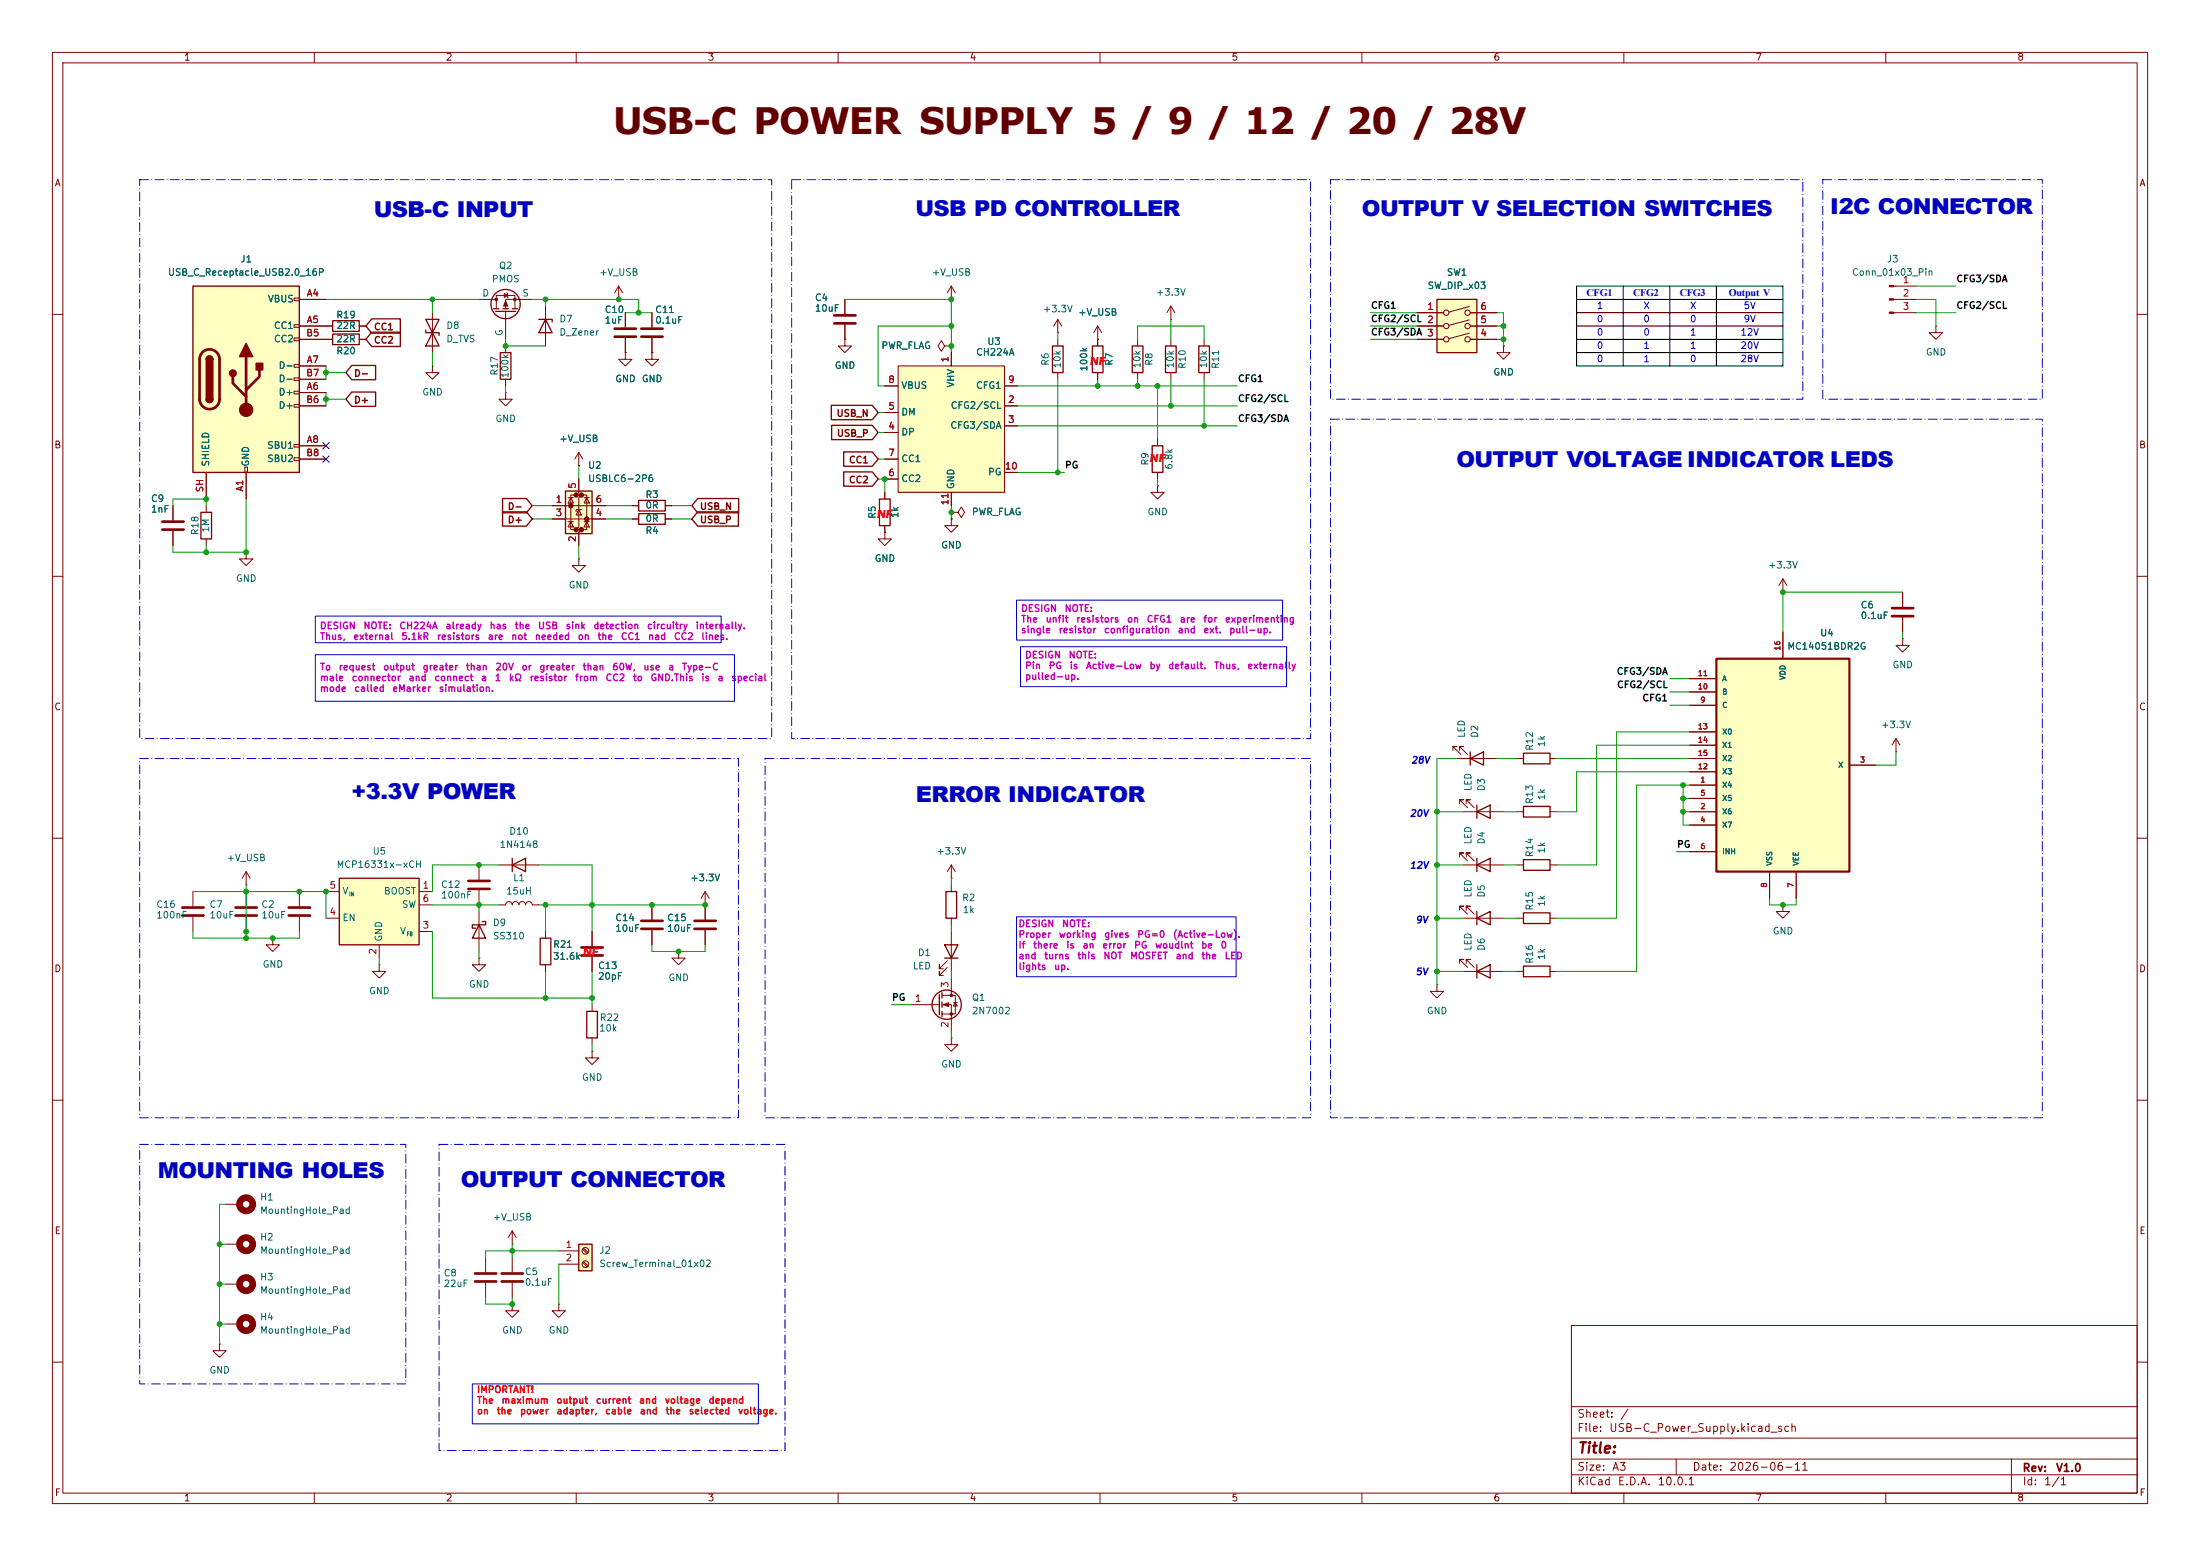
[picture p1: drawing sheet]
<svg xmlns="http://www.w3.org/2000/svg" width="420mm" height="297mm" viewBox="0 0 420 297" stroke-linecap="round" stroke-linejoin="round" font-family="sans-serif">
<g fill="none" stroke="#840000" stroke-width=".19">
<path d="M10 10h400v277h-400zM12 12h396v273h-396zM60 10v2M110 10v2M160 10v2M210 10v2M260 10v2M310 10v2M360 10v2M10 60h2M62.2 62.2h1.3M68.6 62.2h1.2"/>
<path d="M408 60h2M33 96.5v2.8M39.4 96.5v1.3M10 110h2M33 101.3v2.8M39.4 102.9v1.2M408 110h2M10 160h2M289.6 144.8h1.2M289.6 154.9h1.2M295.9 144.8h1.3M295.9 154.9h1.3"/>
<path d="M408 160h2M91.4 174v7.6M91.4 182.9v1.3h1.3l-1.3 1.2-1.2-1.2h1.2M91.4 182.9h.1M10 210h2M408 210h2M97.8 237.5h.1M97.8 234.9l-.8 1.3M97.8 234.9l.8 1.3M97.8 234.9v2.6M300 253h108v32h-108zM10 260h2"/>
<path d="M300 278.5h108M300 274.5h108M300 268.5h108M320 278.5v3M384 278.5v6.5M408 260h2M60 285v2M110 285v2M160 285v2M210 285v2M260 285v2M300 281.5h108"/>
<path d="M310 285v2M360 285v2"/>
</g>
<path d="M63.5 61.2h5.1v2h-5.1zM38.4 97.8h2v5.1h-2zM290.8 143.8h5.1v2h-5.1zM290.8 153.9h5.1v2.1h-5.1zM91.4 176.5l1.3 2.6h-2.5zM92.1 175.9h.6v.6h-2.5v.7h.6" fill="none" stroke="#840000" stroke-width=".25"/>
<path d="M31 99.6h4.1M31 101.1h4.1" fill="none" stroke="#840000" stroke-width=".51"/>
<path d="M36.8 54.6h20.3v35.6h-20.3z" fill="#ffffc2"/>
<g fill="none" stroke="#840000" stroke-width=".19">
<path d="M56.1 56.9h1v.5h-1zM57.1 57.2h5.1M124.5 59.7v2.8M56.1 62h1v.5h-1zM56.1 64.5h1v.5h-1zM56.1 69.6h1v.5h-1zM56.1 72.1h1v.5h-1zM56.1 74.7h1v.5h-1zM56.1 77.2h1v.5h-1zM57.1 62.2h5.1M57.1 74.9h5.1M57.1 69.9h5.1"/>
<path d="M57.1 64.8h6.4M57.1 77.5h5.1M57.1 72.4h5.1M68.6 64.8h1.2M82.5 69.9v1.2h1.3l-1.3 1.3-1.2-1.3h1.2M82.5 69.9h.1M124.5 64.5v2.8M180.3 66l-.6-1-.6 1 .6 1.1 .6-1.1h1.3M181.6 66h.1M39.4 90.2v5.1M46.7 89.2h.5v1h-.5zM47 90.2v5.1"/>
<path d="M56.1 84.8h1v.5h-1zM56.1 87.4h1v.5h-1zM57.1 85.1h5.1M57.1 87.6h5.1M91.4 165.1v2.8M91.4 169.9v2.8M95.2 172.7h1.3a.64 .64 0 0 1 .7-.6 .64 .64 0 0 1 .6 .6 .64 .64 0 0 1 .6-.6 .64 .64 0 0 1 .7 .6 .64 .64 0 0 1 .6-.6 .64 .64 0 0 1 .6 .6 .64 .64 0 0 1 .7-.6 .64 .64 0 0 1 .6 .6h1.3"/>
</g>
<path d="M36.8 54.6h20.3v35.6h-20.3zM39.4 68.6a.64 .64 0 0 1 .6-.7 .64 .64 0 0 1 .6 .7M39.4 76.2a.64 .64 0 0 0 .6 .6 .64 .64 0 0 0 .6-.6M63.5 63.8h5.1v2h-5.1z" fill="none" stroke="#840000" stroke-width=".25"/>
<path d="M38.7 67.2a1.9 1.9 0 0 1 2-.4 1.9 1.9 0 0 1 1.2 1.8v7.6a1.91 1.91 0 0 1-1.9 1.9 1.91 1.91 0 0 1-1.9-1.9v-7.8l.2-.6zM44.4 71.9v1.3l2.6 2.5M47 68.1v10.1M49.5 70.6v1.3l-2.5 2.5M122.4 62.7h4.1M122.4 64.3h4.1M89.4 168.1h4.1M89.4 169.7h4.1" fill="none" stroke="#840000" stroke-width=".51"/>
<g fill="#840000" stroke="#840000" stroke-width=".25">
<path d="M39.4 68.6h1.2v7.6h-1.2z"/>
<path d="M39.6 68.1a.64 .64 0 0 1 .6-.1 .64 .64 0 0 1 .4 .6h-1.2z"/>
<path d="M39.4 76.2h1.2a.64 .64 0 0 1-.6 .6 .64 .64 0 0 1-.6-.6z"/>
<path d="M47 65.5l1.3 2.6h-2.6z"/>
<path d="M48.9 69.3h1.3v1.3h-1.3z"/>
<circle cx="44.4" cy="71.2" r=".63"/>
</g>
<circle cx="47" cy="78.2" r="1.27" fill="#840000" stroke="#840000" stroke-width=".19"/>
<path d="M171.4 69.9h20.4v24.1h-20.4z" fill="#ffffc2"/>
<g fill="none" stroke="#840000" stroke-width=".19">
<path d="M223.5 58.4l-.7 1.3M223.5 58.4l.8 1.3M223.5 58.4v2.6M168.9 78.7h2.5M168.9 73.7h2.5M171.4 69.9h20.4v24.1h-20.4zM181.6 67.3v2.6M191.8 77.5h2.5M191.8 73.7h2.5M209.5 64.8h.1M209.5 62.2l-.7 1.3M209.5 62.2l.8 1.3"/>
<path d="M209.5 62.2v2.6M223.5 61h.1M168.9 82.6h2.5M168.9 91.4h2.5M168.9 87.6h2.5M181.6 94v2.5M191.8 81.3h2.5M191.8 90.2h2.5M104.1 177.8v1.3M113 177.8v2.8M124.5 172.7v2.8M124.5 177.5v2.8"/>
<path d="M134.6 172.7h.1M134.6 170.2l-.7 1.3M134.6 170.2l.8 1.3M134.6 170.2v5.3M134.6 177.5v2.8M289.6 175.3h1.2M295.9 175.3h1.3M104.1 184.2v1.2M113 182.6v2.8"/>
</g>
<path d="M103.1 179.1h2.1v5.1h-2.1zM290.8 174.2h5.1v2.1h-5.1z" fill="none" stroke="#840000" stroke-width=".25"/>
<path d="M122.4 175.8h4.1M122.4 177.3h4.1M132.6 175.8h4.1M132.6 177.3h4.1M111 180.8h4.1M111 182.4h4.1" fill="none" stroke="#840000" stroke-width=".51"/>
<path d="M107.9 93.7h5.1v8.2h-5.1z" fill="#ffffc2"/>
<g fill="#840000" stroke="#840000" stroke-width=".51">
<circle cx="109" cy="96.5" r=".25"/>
<circle cx="110" cy="94.5" r=".25"/>
<circle cx="110" cy="101.1" r=".25"/>
<circle cx="111" cy="94.5" r=".25"/>
<circle cx="111" cy="101.1" r=".25"/>
<circle cx="112" cy="99.1" r=".25"/>
</g>
<g fill="none" stroke="#840000" stroke-width=".19">
<path d="M82.5 59.7v7.6M118.1 57.2h.1M118.1 54.6l-.8 1.3M118.1 54.6l.8 1.3M118.1 54.6v2.6M119.4 59.7v2.8M161.3 57.2v2.7M96.5 74.9v1.3h1.3l-1.3 1.3-1.3-1.3h1.3M96.5 74.9h.1M119.4 67.3v1.3h1.2l-1.2 1.3-1.3-1.3h1.3M119.4 67.3h.1M119.4 64.5v2.8"/>
<path d="M124.5 67.3v1.3h1.2l-1.2 1.3-1.3-1.3h1.3M124.5 67.3h.1M161.3 62v2.8M217.2 64.8v1.2M217.2 71.1v1.3M229.9 64.8v1.2M229.9 71.1v1.3M105.4 96.5h10.2M105.4 99.1h10.2M108.5 99.6h1M108.5 95h1M109 95l.5 1h-1z"/>
<path d="M109 99.6l.5 1h-1zM110 94.5h-1v6.6h1M110.5 91.4v2.6l-.5 .5h1l-.5 .5v5.6l-.5 .5h1l-.5 .5v2.5M110.5 97.3l.5 1h-1zM110.5 88.9h.1M110.5 86.4v2.5M110.5 86.4l-.8 1.2M110.5 86.4l.8 1.2M111 97.3h-1v.4M111 94.5h1v6.6h-1M111.5 99.6h1M111.5 95h1"/>
<path d="M112 95l.5 1h-1zM112 99.6l.5 1h-1zM47 105.4v1.3h1.3l-1.3 1.3-1.3-1.3h1.3M47 105.4h.1M110.5 106.7v1.3h1.3l-1.3 1.2-1.3-1.2h1.3M110.5 106.7h.1M47 168.9h.1M47 166.4l-.8 1.2M47 166.4l.8 1.2M47 166.4v2.5M278.6 173.7v-.7h.8h-.8l1.6 1.5M278.6 163.6v-.8h.8h-.8l1.6 1.5"/>
<path d="M279.4 165.1h7.6M279.4 175.3h7.6M279.9 173.7v-.7h.8h-.8l1.5 1.5M279.9 163.6v-.8h.8h-.8l1.5 1.5M289.6 165.1h1.2M295.9 165.1h1.3M72.4 184.2v1.2h1.3l-1.3 1.3-1.3-1.3h1.3M72.4 184.2h.1M113 191.8v1.2M113 198.1v1.3M129.5 181.6v1.3h1.3l-1.3 1.3-1.2-1.3h1.2M129.5 181.6h.1"/>
<path d="M43.2 229.9h2.5M43.2 237.5h2.5M41.9 256.5v1.3h1.3l-1.3 1.3-1.3-1.3h1.3M41.9 256.5h.1M43.2 245.1h2.5M43.2 252.7h2.5M92.7 240v2.8M92.7 244.9v2.7M97.8 248.9v1.3h1.3l-1.3 1.3-1.3-1.3h1.3M97.8 248.9h.1M97.8 240v2.8M97.8 244.9v2.7"/>
</g>
<path d="M81.3 61h2.5l-2.5 5h2.5zM81.3 63v.5h2.5v.5M216.2 66h2v5.1h-2zM228.9 66h2v5.1h-2zM107.9 93.7h5.1v8.2h-5.1zM281.9 175.3l2.6-1.3v2.5zM281.9 165.1l2.6-1.3v2.6zM281.9 163.8v2.6M281.9 174v2.5M290.8 164.1h5.1v2h-5.1zM112 193h2v5.1h-2z" fill="none" stroke="#840000" stroke-width=".25"/>
<path d="M117.3 62.7h4.1M117.3 64.3h4.1M159.3 60.2h4M159.3 61.7h4M90.7 243.1h4M90.7 244.6h4M95.8 243.1h4M95.8 244.6h4" fill="none" stroke="#840000" stroke-width=".51"/>
<g fill="none" stroke="#840000" stroke-width="1.3">
<circle cx="47" cy="229.9" r="1.27"/>
<circle cx="47" cy="237.5" r="1.27"/>
<circle cx="47" cy="252.7" r="1.27"/>
<circle cx="47" cy="245.1" r="1.27"/>
</g>
<path d="M64.8 167.6h15.2v12.7h-15.2z" fill="#ffffc2"/>
<path d="M95.5 67.3h2v5.1h-2zM102.9 61h2.5v.5M104.1 61l1.3 2.5h-2.5zM222.5 66h2v5.1h-2zM121.9 95.5h5.1v2h-5.1zM281.9 154.9l2.6-1.2v2.5zM281.9 153.7v2.5M64.8 167.6h15.2v12.7h-15.2zM97.8 165.1l2.5-1.3v2.6zM97.8 163.8v2.6" fill="none" stroke="#840000" stroke-width=".25"/>
<g fill="none" stroke="#840000" stroke-width=".19">
<path d="M104.1 58.4v7.6M181.6 57.2h.1M181.6 54.6l-.8 1.3M181.6 54.6l.8 1.3M181.6 54.6v2.6M96.5 66v1.3M96.5 72.4v1.3M161.3 64.8v1.2h1.3l-1.3 1.3-1.3-1.3h1.3M161.3 64.8h.1M223.5 64.8v1.2M223.5 71.1v1.3M120.6 96.5h1.3"/>
<path d="M127 96.5h1.3M168.9 101.6v1.3h1.3l-1.3 1.2-1.3-1.2h1.3M168.9 101.6h.1M278.6 153.4v-.7h.8h-.8l1.6 1.5M279.4 154.9h7.6M279.9 153.4v-.7h.8h-.8l1.5 1.5M36.8 170.2v2.8M36.8 175v2.8M47 170.2v2.8M47 175v2.8M52.1 179.1v1.2h1.2l-1.2 1.3-1.3-1.3h1.3M52.1 179.1h.1"/>
<path d="M57.1 170.2v2.8M57.1 175v2.8M62.2 170.2h2.6M62.2 175.3h2.6M80 170.2h2.5M80 177.8h2.5M80 172.7h2.5M95.2 165.1h7.7M72.4 180.3v2.6M113 200.7v1.2h1.3l-1.3 1.3-1.2-1.3h1.2M113 200.7h.1M106.7 248.9v1.3h1.2l-1.2 1.3-1.3-1.3h1.3"/>
<path d="M106.7 248.9h.1"/>
</g>
<path d="M34.8 173.2h4.1M34.8 174.8h4.1M45 173.2h4M45 174.8h4M55.1 173.2h4.1M55.1 174.8h4.1" fill="none" stroke="#840000" stroke-width=".51"/>
<path d="M110.5 237.5h2.5v5.1h-2.5z" fill="#ffffc2"/>
<g fill="none" stroke="#840000" stroke-width=".25">
<path d="M94.2 58.9h1M94.6 59.4h3.8M96 58.9h1M97.8 58.9h1M200.9 66h2v5.1h-2zM208.5 66h2.1v5.1h-2.1zM121.9 98h5.1v2.1h-5.1zM167.9 95.3h2v5h-2zM220 85.1h2v5.1h-2zM280.7 144.8l2.5-1.3v2.6zM280.7 143.5v2.6M180.6 170.2h2v5.1h-2z"/>
<path d="M179.3 189.9v3.8M179.8 189.5v1M179.8 191.3v1M179.8 193v1.1M180.3 180.3h2.6l-1.3 2.6zM180.3 182.9h2.6M110.5 237.5h2.5v5.1h-2.5z"/>
<circle cx="96.5" cy="58" r="2.79"/>
<circle cx="180.7" cy="191.8" r="2.79"/>
</g>
<g fill="none" stroke="#840000" stroke-width=".19">
<path d="M91.4 57.2h3.3M94.7 58.9v-2.5h3.6v2.5M96.3 56l.6 .4-.6 .4zM96.5 59.4v5.4M96.8 55.9l.2 1M101.6 57.2h-5.1v1.7M361.5 57.2h4.3M361.5 54.6h4.3M361.5 59.7h4.3M201.9 63.5h.1M201.9 61l-.7 1.2M201.9 61l.8 1.2"/>
<path d="M201.9 61v2.5M201.9 64.8v1.2M201.9 71.1v1.3M209.5 64.8v1.2M209.5 71.1v1.3M287 66v1.3h1.3l-1.3 1.3-1.3-1.3h1.3M287 66h.1M369.6 62.2v1.3h1.2l-1.2 1.3-1.3-1.3h1.3M369.6 62.2h.1M120.6 99.1h1.3M127 99.1h1.3M168.9 94v1.3"/>
<path d="M181.6 99.1v1.2h1.3l-1.3 1.3-1.3-1.3h1.3M181.6 99.1h.1M181.6 97.8h1.3l.6-1 .6 1-.6 1-.6-1M181.6 97.8h.1M221 92.7v1.3h1.2l-1.2 1.3-1.3-1.3h1.3M221 92.7h.1M221 83.8v1.3M221 90.2v1.2M168.9 100.3v1.3M277.4 143.3v-.8h.7h-.7l1.5 1.5M278.1 144.8h7.6M278.6 143.3v-.8h.8h-.8l1.6 1.5"/>
<path d="M181.6 167.6h.1M181.6 165.1v2.5M181.6 168.9v1.3M181.6 175.3v1.2M181.6 177.8v7.6M181.6 165.1l-.8 1.3M181.6 165.1l.8 1.3M174 191.8h5.3M179.8 190h2.6v3.5h-2.6M179.8 191.8h1.8v5.1M180.8 184.7l-1.5 1.5v-.8v.8h.8M180.8 183.4l-1.5 1.5v-.7v.7h.8"/>
<path d="M181.6 198.1v1.3h1.3l-1.3 1.3-1.3-1.3h1.3M181.6 198.1h.1M181.6 186.7v3.3M182 191.4h.8M182.4 191.4l.4 .6h-.8zM106.7 238.8h3.8M111.2 238.4l.9 .9M111.4 238.3l.9 .8M106.7 241.3h3.8M111.2 241l.9 .8M111.4 240.8l.9 .8"/>
<circle cx="111.8" cy="238.8" r=".63"/>
<circle cx="111.8" cy="241.3" r=".63"/>
</g>
<g fill="#840000" stroke="#840000" stroke-width=".19">
<path d="M96.5 57.4l.4 1h-.8z"/>
<path d="M180.1 191.8l1-.4v.8z"/>
<path d="M360.7 54.5h.8v.2h-.8z"/>
<path d="M360.7 57h.8v.3h-.8z"/>
<path d="M360.7 59.6h.8v.2h-.8z"/>
<circle cx="94.7" cy="57.1" r=".25"/>
<circle cx="98.3" cy="57.1" r=".25"/>
<circle cx="181.6" cy="190" r=".25"/>
<circle cx="181.6" cy="193.5" r=".25"/>
</g>
<path d="M274.3 57.2h7.6v10.1h-7.6z" fill="#ffffc2"/>
<g fill="none" stroke="#840000" stroke-width=".19">
<path d="M270.5 59.7h5.1M280.5 58.5l-3.9 1.1M280.7 59.7h5M270.5 62.2h5.1M270.5 64.8h5.1M280.5 61.1l-3.9 1M280.5 63.6l-3.9 1M280.7 62.2h5M280.7 64.8h5M340.4 113h.1M340.4 110.5l-.8 1.3M340.4 110.5l.7 1.3"/>
<path d="M340.4 110.5v2.5M363.2 113v2.8M363.2 117.9v2.8"/>
<circle cx="276.1" cy="59.7" r=".51"/>
<circle cx="280.2" cy="59.7" r=".51"/>
<circle cx="276.1" cy="64.8" r=".51"/>
<circle cx="276.1" cy="62.2" r=".51"/>
<circle cx="280.2" cy="64.8" r=".51"/>
<circle cx="280.2" cy="62.2" r=".51"/>
</g>
<path d="M274.3 57.2h7.6v10.1h-7.6z" fill="none" stroke="#840000" stroke-width=".25"/>
<path d="M361.2 116.1h4.1M361.2 117.6h4.1" fill="none" stroke="#840000" stroke-width=".51"/>
<path d="M327.7 125.7h25.4v40.7h-25.4z" fill="#ffffc2"/>
<path d="M327.7 125.7h25.4v40.7h-25.4z" fill="none" stroke="#840000" stroke-width=".41"/>
<g fill="none" stroke="#840000" stroke-width=".19">
<path d="M57.1 57.2h5.1M119.4 59.7v2.8M124.5 59.7v2.8M161.3 57.2v2.7M270.5 59.7h5.1M280.7 59.7h5M57.1 62.2h6.4M57.1 74.9h5.1M57.1 69.9h5.1M57.1 64.8h6.4M57.1 77.5h5.1M57.1 72.4h5.1"/>
<path d="M68.6 62.2h1.2M68.6 64.8h1.2M119.4 67.3h.1M119.4 64.5v2.8M124.5 67.3h.1M124.5 64.5v2.8M161.3 64.8h.1M161.3 62v2.8M168.9 78.7h2.5M168.9 73.7h2.5M181.6 66h.1M181.6 67.3v2.6"/>
<path d="M191.8 77.5h2.5M191.8 73.7h2.5M209.5 64.8h.1M209.5 64.8v1.2M209.5 71.1v1.3M270.5 62.2h5.1M270.5 64.8h5.1M280.7 62.2h5M280.7 64.8h5M287 66h.1M33 96.5v2.8M39.4 90.2v5.1"/>
<path d="M47 90.2v5.1M57.1 85.1h5.1M57.1 87.6h5.1M105.4 96.5h2.5M105.4 99.1h2.5M110.5 88.9h.1M110.5 91.4v2.6M113 96.5h2.6M113 99.1h2.6M120.6 96.5h1.3M120.6 99.1h1.3M127 96.5h1.3"/>
<path d="M127 99.1h1.3M168.9 87.6h2.5M168.9 94v1.3M168.9 82.6h2.5M168.9 91.4h2.5M181.6 99.1h.1M181.6 97.8h.1M181.6 94v2.5M191.8 81.3h2.5M191.8 90.2h2.5M33 101.3v2.8M110.5 101.6v2.5"/>
<path d="M168.9 101.6h.1M168.9 100.3v1.3M363.2 113v2.8M363.2 117.9v2.8M322.6 134.6h5.1M322.6 132.1h5.1M322.6 129.5h5.1M322.6 139.7h5.1M340.4 120.7v5M363.2 121.9v1.3h1.3l-1.3 1.3-1.3-1.3h1.3M363.2 121.9h.1M322.6 149.9h5.1"/>
<path d="M322.6 154.9h5.1M322.6 157.5h5.1M322.6 152.4h5.1M322.6 147.3h5.1M322.6 142.2h5.1M322.6 144.8h5.1M353.1 146.1h5M361.9 143.5h.1M361.9 141l-.7 1.2M361.9 141l.8 1.2M361.9 141v2.5M104.1 177.8v1.3"/>
<path d="M113 177.8v2.8M124.5 172.7v2.8M124.5 177.5v2.8M134.6 172.7h.1M134.6 172.7v2.8M134.6 177.5v2.8M322.6 162.6h5.1M337.8 166.4v5.1M340.4 172.7v1.3h1.2l-1.2 1.3-1.3-1.3h1.3M340.4 172.7h.1M342.9 166.4v5.1M104.1 184.2v1.2"/>
<path d="M113 182.6v2.8M274.3 188v1.2h1.3l-1.3 1.3-1.3-1.3h1.3M274.3 188h.1M278.6 183.9v-.8h.8h-.8l1.6 1.6M279.4 185.4h7.6M279.9 183.9v-.8h.8h-.8l1.5 1.6M289.6 185.4h1.2M295.9 185.4h1.3"/>
</g>
<g fill="none" stroke="#840000" stroke-width=".25">
<path d="M67.2 74.8h4.5v2.8h-4.5l-1.2-1.4zM67.2 69.8h4.5v2.7h-4.5l-1.2-1.4zM71 60.9h5.4v2.7h-5.4l-1.2-1.4zM71 63.4h5.4v2.7h-5.4l-1.2-1.3zM158.7 77.4h7.8l1.1 1.3-1.1 1.4h-7.8zM95.9 95.2h4.6l1.1 1.3-1.1 1.4h-4.6zM95.9 97.7h4.6l1.1 1.4-1.1 1.3h-4.6zM133.2 97.7h7.8v2.7h-7.8l-1.1-1.3zM133.2 95.2h7.8v2.7h-7.8l-1.1-1.4zM158.8 81.2h7.7l1.1 1.4-1.1 1.3h-7.7zM161.1 86.3h5.4l1.1 1.3-1.1 1.4h-5.4zM161.1 90.1h5.4l1.1 1.3-1.1 1.4h-5.4z"/>
<path d="M281.9 185.4l2.6-1.2v2.5zM281.9 184.2v2.5M290.8 184.4h5.1v2h-5.1z"/>
</g>
<path d="M301 57.2h39.4M301 59.7h39.4M301 54.6h39.4v15.3h-39.4zM309.9 54.6v15.3M318.8 54.6v15.3M327.7 54.6v15.3M301 62.2h39.4M301 64.8h39.4M301 67.3h39.4" fill="none" stroke="#000" stroke-width=".19"/>
<g fill="none" stroke="#009600" stroke-width=".19">
<path d="M62.2 57.2h29.2M82.5 57.2v2.5M101.6 57.2h20.3v2.5M104.1 57.2v1.2M119.4 59.7h5.1M161.3 57.2h20.3v10.1M261.6 59.7h8.9M285.7 59.7h1.3v6.3M365.8 57.2h3.8v5M365.8 59.7h7.6M365.8 54.6h7.6M62.2 69.9v2.5"/>
<path d="M62.2 74.9v2.6M62.2 71.1h3.8M62.2 76.2h3.8M82.5 67.3v2.6M96.5 64.8v1.2h7.6M96.5 73.7v1.2M167.6 78.7h1.3M181.6 62.2h-14v11.5h1.3M194.3 73.7h41.9M194.3 77.5h41.9M201.9 63.5v1.3M201.9 72.4v17.8"/>
<path d="M209.5 72.4v1.3M217.2 64.8v-2.6h12.7v2.6M217.2 72.4v1.3M221 73.7v10.1M223.5 61v3.8M223.5 72.4v5.1M229.9 72.4v8.9M261.6 62.2h8.9M261.6 64.8h8.9M285.7 62.2h1.3M285.7 64.8h1.3M33 96.5v-1.2h6.4v1.2"/>
<path d="M47 95.3v10.1h-14v-1.3M101.6 99.1h3.8M101.6 96.5h3.8M110.5 88.9v2.5M115.6 99.1h5M115.6 96.5h5M128.3 99.1h3.8M128.3 96.5h3.8M167.6 82.6h1.3M167.6 87.6h1.3M167.6 91.4h1.3v2.6M181.6 96.5v2.6"/>
<path d="M194.3 81.3h41.9M194.3 90.2h8.9M221 91.4v1.3M39.4 104.1v1.3M110.5 104.1v2.6M363.2 113h-22.8v7.7M318.8 129.5h3.8M318.8 132.1h3.8M318.8 134.6h3.8M322.6 139.7h-14v35.6h-11.4M363.2 120.7v1.2M274.3 154.9h5.1"/>
<path d="M278.1 144.8h-3.8v43.2M285.7 144.8h3.9M287 154.9h2.6M297.2 144.8h25.4M321.3 149.9v7.6h1.3M321.3 154.9h1.3M321.3 152.4h1.3M322.6 142.2h-17.8v22.9h-7.6M322.6 149.9h-10.2v35.5h-15.2M322.6 147.3h-21.6v7.6h-3.8M361.9 143.5v2.6h-3.8M36.8 170.2h25.4v5.1"/>
<path d="M36.8 177.8v1.3h20.3v-1.3M47 168.9v10.2M82.5 177.8v12.7h30.5M82.5 172.7h12.7M91.4 172.7v1.3M95.2 165.1h-12.7v5.1M102.9 172.7h31.7M102.9 165.1h10.1v12.7M104.1 172.7v5.1M181.6 167.6v1.3M181.6 176.5v1.3M274.3 165.1h5.1"/>
<path d="M274.3 175.3h5.1M287 165.1h2.6M287 175.3h2.6M320 162.6h2.6M337.8 171.5v1.2h5.1v-1.2M72.4 182.9v1.3M91.4 181.6v1.3M104.1 185.4v5.1M113 185.4v6.4M113 199.4v1.3M124.5 180.3v1.3h10.1v-1.3M170.2 191.8h3.8"/>
<path d="M181.6 185.4v1.3M181.6 196.9v1.2M274.3 185.4h5.1M287 185.4h2.6M41.9 237.5h1.3M43.2 229.9h-1.3v26.6M97.8 237.5v2.5M106.7 238.8h-14v1.2M41.9 245.1h1.3M41.9 252.7h1.3M92.7 247.6v1.3h5.1v-1.3M106.7 241.3v7.6"/>
</g>
<path d="M61.6 87l1.2 1.2M61.6 84.5l1.2 1.2M62.8 87l-1.2 1.2M62.8 84.5l-1.2 1.2" fill="none" stroke="#000084" stroke-width=".19"/>
<path d="M26.7 34.3h120.6v106.7h-120.6zM151.1 34.3h99.1v106.7h-99.1zM254 34.3h90.2v41.9h-90.2zM348 34.3h41.9v41.9h-41.9zM254 80h135.9v133.4h-135.9zM26.7 144.8h114.3v68.6h-114.3zM146 144.8h104.2v68.6h-104.2zM26.7 218.4h50.8v45.8h-50.8zM83.8 218.4h66.1v58.5h-66.1z" fill="none" stroke="#0000c2" stroke-width=".19" stroke-dasharray="1.7 .6 0 .6"/>
<path d="M60.2 117.6h77.5v5.1h-77.5zM194.1 114.6h50.8v7.6h-50.8zM60.2 125h80v8.9h-80zM194.8 123.4h50.8v7.7h-50.8zM194.1 175h41.9v11.4h-41.9zM90.2 264.2h54.6v7.6h-54.6z" fill="none" stroke="#0000c2" stroke-width=".19"/>
<g fill="#009600" stroke="#009600" stroke-width=".19">
<circle cx="91.4" cy="165.1" r=".46"/>
<circle cx="91.4" cy="172.7" r=".46"/>
<circle cx="113" cy="172.7" r=".46"/>
<circle cx="104.1" cy="172.7" r=".46"/>
<circle cx="134.6" cy="172.7" r=".46"/>
<circle cx="129.5" cy="181.6" r=".46"/>
<circle cx="47" cy="179.1" r=".46"/>
<circle cx="62.2" cy="170.2" r=".46"/>
<circle cx="52.1" cy="179.1" r=".46"/>
<circle cx="47" cy="177.8" r=".46"/>
<circle cx="57.1" cy="170.2" r=".46"/>
<circle cx="47" cy="170.2" r=".46"/>
<circle cx="104.1" cy="190.5" r=".46"/>
<circle cx="113" cy="190.5" r=".46"/>
<circle cx="124.5" cy="172.7" r=".46"/>
<circle cx="96.5" cy="66" r=".46"/>
<circle cx="62.2" cy="71.1" r=".46"/>
<circle cx="62.2" cy="76.2" r=".46"/>
<circle cx="47" cy="105.4" r=".46"/>
<circle cx="39.4" cy="95.3" r=".46"/>
<circle cx="39.4" cy="105.4" r=".46"/>
<circle cx="118.1" cy="57.2" r=".46"/>
<circle cx="82.5" cy="57.2" r=".46"/>
<circle cx="104.1" cy="57.2" r=".46"/>
<circle cx="97.8" cy="248.9" r=".46"/>
<circle cx="41.9" cy="237.5" r=".46"/>
<circle cx="41.9" cy="252.7" r=".46"/>
<circle cx="41.9" cy="245.1" r=".46"/>
<circle cx="97.8" cy="238.8" r=".46"/>
<circle cx="121.9" cy="59.7" r=".46"/>
<circle cx="168.9" cy="91.4" r=".46"/>
<circle cx="181.6" cy="57.2" r=".46"/>
<circle cx="181.6" cy="62.2" r=".46"/>
<circle cx="221" cy="73.7" r=".46"/>
<circle cx="223.5" cy="77.5" r=".46"/>
<circle cx="229.9" cy="81.3" r=".46"/>
<circle cx="181.6" cy="66" r=".46"/>
<circle cx="201.9" cy="90.2" r=".46"/>
<circle cx="181.6" cy="97.8" r=".46"/>
<circle cx="217.2" cy="73.7" r=".46"/>
<circle cx="209.5" cy="73.7" r=".46"/>
<circle cx="287" cy="64.8" r=".46"/>
<circle cx="287" cy="62.2" r=".46"/>
<circle cx="274.3" cy="185.4" r=".46"/>
<circle cx="340.4" cy="113" r=".46"/>
<circle cx="340.4" cy="172.7" r=".46"/>
<circle cx="321.3" cy="149.9" r=".46"/>
<circle cx="321.3" cy="154.9" r=".46"/>
<circle cx="321.3" cy="152.4" r=".46"/>
<circle cx="274.3" cy="175.3" r=".46"/>
<circle cx="274.3" cy="165.1" r=".46"/>
<circle cx="274.3" cy="154.9" r=".46"/>
</g>
<text font-size="7" fill="#600000" x="117" y="25.5">USB-C POWER SUPPLY 5 / 9 / 12 / 20 / 28V</text>
<g font-size="4.2" fill="#0000c2">
<text x="71.3" y="41.4">USB-C INPUT</text>
<text x="174.8" y="41.2">USB PD CONTROLLER</text>
<text x="260" y="41.2">OUTPUT V SELECTION SWITCHES</text>
<text x="349.4" y="40.9">I2C CONNECTOR</text>
<text x="278" y="89.2">OUTPUT VOLTAGE INDICATOR LEDS</text>
<text x="67.1" y="152.4">+3.3V POWER</text>
<text x="174.8" y="153.2">ERROR INDICATOR</text>
<text x="30.1" y="224.8">MOUNTING HOLES</text>
<text x="87.9" y="226.6">OUTPUT CONNECTOR</text>
</g>
<g font-size="2.1" fill="#f00">
<text x="208" y="69.7">NF</text>
<text x="219.4" y="88.2">NF</text>
<text x="167.3" y="98.9">NF</text>
<text x="111.2" y="182.5">NF</text>
</g>
<text font-size="2" fill="#840000" x="301" y="277.9">Title:</text>
<g font-size="1.9" fill="#0000c2">
<text x="302.9" y="56.5">CFG1</text>
<text x="311.8" y="56.5">CFG2</text>
<text x="320.7" y="56.5">CFG3</text>
<text x="330" y="56.5">Output V</text>
</g>
<g font-size="1.5" fill="#840000">
<text x="301" y="273.7">File:</text>
<text x="301" y="271">Sheet:</text>
<text x="307.1" y="273.7">USB-C_Power_Supply.kicad_sch</text>
<text x="309.2" y="271">/</text>
<text x="301" y="281.1">Size:</text>
<text x="307.6" y="281.1">A3</text>
<text x="323" y="281.1">Date:</text>
<text x="330" y="281.1">2026-06-11</text>
<text x="386" y="281.3">Rev:</text>
<text x="392.4" y="281.3">V1.0</text>
<text x="301" y="283.9">KiCad</text>
<text x="308.7" y="283.9">E.D.A.</text>
<text x="316.3" y="283.9">10.0.1</text>
<text x="386" y="283.9">Id:</text>
<text x="390.1" y="283.9">1/1</text>
</g>
<g font-size="1.3" fill="#840000">
<text x="35" y="11.9">1</text>
<text x="85" y="11.9">2</text>
<text x="135" y="11.9">3</text>
<text x="185" y="11.9">4</text>
<text x="235" y="11.9">5</text>
<text x="285" y="11.9">6</text>
<text x="335" y="11.9">7</text>
<text x="385" y="11.9">8</text>
<text x="10.3" y="35.9">A</text>
<text x="408.3" y="35.9">A</text>
<text x="71.3" y="63.3">CC1</text>
<text x="71.3" y="65.9">CC2</text>
<text x="67.5" y="77.3">D+</text>
<text x="67.5" y="72.2">D-</text>
<text x="159.6" y="79.8">USB_N</text>
<text x="159.7" y="83.7">USB_P</text>
<text x="10.3" y="85.9">B</text>
<text x="162" y="88.7">CC1</text>
<text x="408.2" y="85.9">B</text>
<text x="162" y="92.5">CC2</text>
<text x="96.8" y="97.6">D-</text>
<text x="96.8" y="100.2">D+</text>
<text x="133.5" y="100.2">USB_P</text>
<text x="133.5" y="97.6">USB_N</text>
<text x="10.3" y="135.9">C</text>
<text x="408.2" y="135.9">C</text>
<text x="10.3" y="185.9">D</text>
<text x="408.2" y="185.9">D</text>
<text x="10.3" y="235.9">E</text>
<text x="408.3" y="235.9">E</text>
<text x="10.3" y="285.9">F</text>
<text x="35" y="286.9">1</text>
<text x="85" y="286.9">2</text>
<text x="135" y="286.9">3</text>
<text x="185" y="286.9">4</text>
<text x="235" y="286.9">5</text>
<text x="285" y="286.9">6</text>
<text x="335" y="286.9">7</text>
<text x="385" y="286.9">8</text>
<text x="408.3" y="285.9">F</text>
</g>
<g font-size="1.3" fill="#006464">
<text x="32" y="52.9">USB_C_Receptacle_USB2.0_16P</text>
<text x="45.8" y="50.4">J1</text>
<text x="95.1" y="51.7">Q2</text>
<text x="114.3" y="52.9">+V_USB</text>
<text x="177.8" y="52.9">+V_USB</text>
<text x="276.1" y="52.9">SW1</text>
<text x="353.4" y="52.9">Conn_01x03_Pin</text>
<text x="360.1" y="50.4">J3</text>
<text x="51" y="58">VBUS</text>
<text x="92" y="56.9">D</text>
<text x="93.8" y="54.2">PMOS</text>
<text x="99.6" y="56.9">S</text>
<text x="155.5" y="57.8">C4</text>
<text x="155.5" y="59.8">10uF</text>
<text x="199" y="59.9">+3.3V</text>
<text x="220.6" y="56.7">+3.3V</text>
<text x="272.4" y="55.5">SW_DIP_x03</text>
<text x="52.2" y="63.1">CC1</text>
<text x="52.2" y="65.6">CC2</text>
<text x="64.1" y="61.1">R19</text>
<text x="64.1" y="63.1">22R</text>
<text x="64.1" y="65.6">22R</text>
<text x="85.1" y="63.1">D8</text>
<text x="85.1" y="65.6">D_TVS</text>
<text x="96.3" y="64.2" transform="rotate(-90 96.3 64.2)">G</text>
<text x="106.7" y="61.8">D7</text>
<text x="106.7" y="64.4">D_Zener</text>
<text x="115.3" y="62.1">1uF</text>
<text x="115.3" y="60">C10</text>
<text x="125" y="60">C11</text>
<text x="125" y="62.1">0.1uF</text>
<text x="205.7" y="60.6">+V_USB</text>
<text x="53.1" y="70.7">D-</text>
<text x="64.1" y="67.9">R20</text>
<text x="95.4" y="71.8" transform="rotate(-90 95.4 71.8)">R17</text>
<text x="159.3" y="70.7">GND</text>
<text x="168.2" y="66.9">PWR_FLAG</text>
<text x="186.2" y="68.2">CH224A</text>
<text x="188.4" y="66.1">U3</text>
<text x="200.5" y="69.9" transform="rotate(-90 200.5 69.9)">R6</text>
<text x="202.8" y="70.4" transform="rotate(-90 202.8 70.4)">10k</text>
<text x="207.9" y="71" transform="rotate(-90 207.9 71)">100k</text>
<text x="212.7" y="69.9" transform="rotate(-90 212.7 69.9)">R7</text>
<text x="218" y="70.4" transform="rotate(-90 218 70.4)">10k</text>
<text x="220.3" y="69.9" transform="rotate(-90 220.3 69.9)">R8</text>
<text x="224.4" y="70.4" transform="rotate(-90 224.4 70.4)">10k</text>
<text x="226.7" y="70.5" transform="rotate(-90 226.7 70.5)">R10</text>
<text x="230.7" y="70.4" transform="rotate(-90 230.7 70.4)">10k</text>
<text x="233" y="70.5" transform="rotate(-90 233 70.5)">R11</text>
<text x="285" y="72">GND</text>
<text x="367.5" y="68.2">GND</text>
<text x="53.1" y="75.8">D+</text>
<text x="53.1" y="73.3">D-</text>
<text x="80.5" y="75.8">GND</text>
<text x="97.4" y="72.3" transform="rotate(-90 97.4 72.3)">100k</text>
<text x="117.3" y="73.3">GND</text>
<text x="122.4" y="73.3">GND</text>
<text x="172" y="74.5">VBUS</text>
<text x="182.5" y="74.1" transform="rotate(-90 182.5 74.1)">VHV</text>
<text x="186.2" y="74.5">CFG1</text>
<text x="53.1" y="78.3">D+</text>
<text x="94.5" y="80.9">GND</text>
<text x="172" y="83.4">DP</text>
<text x="172" y="79.6">DM</text>
<text x="181.3" y="82.1">CFG3/SDA</text>
<text x="181.4" y="78.3">CFG2/SCL</text>
<text x="40.2" y="89.2" transform="rotate(-90 40.2 89.2)">SHIELD</text>
<text x="47.9" y="89.2" transform="rotate(-90 47.9 89.2)">GND</text>
<text x="50.9" y="86">SBU1</text>
<text x="50.9" y="88.5">SBU2</text>
<text x="106.7" y="84.7">+V_USB</text>
<text x="112.2" y="89.8">U2</text>
<text x="172" y="88.5">CC1</text>
<text x="219.6" y="89" transform="rotate(-90 219.6 89)">R9</text>
<text x="224.1" y="89.8" transform="rotate(-90 224.1 89.8)">6.8k</text>
<text x="112.2" y="92.3">USBLC6-2P6</text>
<text x="123.1" y="95.4">R3</text>
<text x="172" y="92.3">CC2</text>
<text x="182.5" y="93.5" transform="rotate(-90 182.5 93.5)">GND</text>
<text x="188.5" y="91">PG</text>
<text x="28.7" y="96.1">C9</text>
<text x="28.7" y="98.1">1nF</text>
<text x="40.2" y="101.8" transform="rotate(-90 40.2 101.8)">1M</text>
<text x="123.1" y="97.4">0R</text>
<text x="123.1" y="99.9">0R</text>
<text x="167.5" y="99.1" transform="rotate(-90 167.5 99.1)">R5</text>
<text x="171.8" y="99" transform="rotate(-90 171.8 99)">1k</text>
<text x="185.4" y="98.7">PWR_FLAG</text>
<text x="218.9" y="98.7">GND</text>
<text x="38.2" y="102.3" transform="rotate(-90 38.2 102.3)">R18</text>
<text x="123.1" y="102.2">R4</text>
<text x="166.9" y="107.5">GND</text>
<text x="179.6" y="105">GND</text>
<text x="45" y="111.4">GND</text>
<text x="108.5" y="112.6">GND</text>
<text x="337.4" y="108.8">+3.3V</text>
<text x="355.1" y="116.4">C6</text>
<text x="355.1" y="118.5">0.1uF</text>
<text x="341.1" y="124.3">MC14051BDR2G</text>
<text x="347.4" y="121.8">U4</text>
<text x="361.2" y="127.9">GND</text>
<text x="279.9" y="141" transform="rotate(-90 279.9 141)">LED</text>
<text x="282.5" y="141" transform="rotate(-90 282.5 141)">D2</text>
<text x="293" y="143.4" transform="rotate(-90 293 143.4)">R12</text>
<text x="295.2" y="142.7" transform="rotate(-90 295.2 142.7)">1k</text>
<text x="359" y="139.3">+3.3V</text>
<text x="281.2" y="151.1" transform="rotate(-90 281.2 151.1)">LED</text>
<text x="283.8" y="151.1" transform="rotate(-90 283.8 151.1)">D3</text>
<text x="293" y="153.6" transform="rotate(-90 293 153.6)">R13</text>
<text x="295.2" y="152.9" transform="rotate(-90 295.2 152.9)">1k</text>
<text x="97.1" y="159.6">D10</text>
<text x="281.2" y="161.3" transform="rotate(-90 281.2 161.3)">LED</text>
<text x="283.8" y="161.3" transform="rotate(-90 283.8 161.3)">D4</text>
<text x="43.2" y="164.7">+V_USB</text>
<text x="64.2" y="166">MCP16331x-xCH</text>
<text x="71" y="163.4">U5</text>
<text x="95.3" y="162.2">1N4148</text>
<text x="178.7" y="163.4">+3.3V</text>
<text x="293" y="163.7" transform="rotate(-90 293 163.7)">R14</text>
<text x="295.2" y="163" transform="rotate(-90 295.2 163)">1k</text>
<text x="29.7" y="173.6">C16</text>
<text x="39.9" y="173.6">C7</text>
<text x="49.8" y="173.6">C2</text>
<text x="65.3" y="171">V</text>
<text x="73.2" y="171">BOOST</text>
<text x="76.6" y="173.6">SW</text>
<text x="84.1" y="171.8">100nF</text>
<text x="84.1" y="169.8">C12</text>
<text x="96.5" y="171">15uH</text>
<text x="97.8" y="168.5">L1</text>
<text x="131.7" y="168.5">+3.3V</text>
<text x="183.6" y="172.3">R2</text>
<text x="281.2" y="171.4" transform="rotate(-90 281.2 171.4)">LED</text>
<text x="283.8" y="171.4" transform="rotate(-90 283.8 171.4)">D5</text>
<text x="293" y="173.9" transform="rotate(-90 293 173.9)">R15</text>
<text x="295.2" y="173.2" transform="rotate(-90 295.2 173.2)">1k</text>
<text x="29.7" y="175.6">100nF</text>
<text x="39.9" y="175.6">10uF</text>
<text x="49.8" y="175.6">10uF</text>
<text x="65.3" y="176.1">EN</text>
<text x="73.3" y="179.8" transform="rotate(-90 73.3 179.8)">GND</text>
<text x="76.3" y="178.7">V</text>
<text x="94" y="177.1">D9</text>
<text x="94" y="179.6">SS310</text>
<text x="117.4" y="176.1">C14</text>
<text x="117.4" y="178.2">10uF</text>
<text x="127.3" y="176.1">C15</text>
<text x="127.3" y="178.2">10uF</text>
<text x="183.7" y="174.6">1k</text>
<text x="338.3" y="178.7">GND</text>
<text x="50" y="185">GND</text>
<text x="105.5" y="183.5">31.6k</text>
<text x="105.5" y="181.2">R21</text>
<text x="114.1" y="185.3">C13</text>
<text x="174.1" y="185.3">LED</text>
<text x="175.1" y="182.8">D1</text>
<text x="281.2" y="181.6" transform="rotate(-90 281.2 181.6)">LED</text>
<text x="283.8" y="181.6" transform="rotate(-90 283.8 181.6)">D6</text>
<text x="293" y="184.1" transform="rotate(-90 293 184.1)">R16</text>
<text x="295.2" y="183.3" transform="rotate(-90 295.2 183.3)">1k</text>
<text x="70.4" y="190.1">GND</text>
<text x="89.4" y="188.8">GND</text>
<text x="114.1" y="187.3">20pF</text>
<text x="127.5" y="187.6">GND</text>
<text x="185.4" y="191.4">Q1</text>
<text x="114.3" y="197.2">10k</text>
<text x="114.4" y="195.2">R22</text>
<text x="185.4" y="193.9">2N7002</text>
<text x="272.3" y="193.9">GND</text>
<text x="111" y="206.6">GND</text>
<text x="179.6" y="204.1">GND</text>
<text x="49.5" y="229.5">H1</text>
<text x="49.5" y="232">MountingHole_Pad</text>
<text x="94" y="233.3">+V_USB</text>
<text x="49.5" y="237.1">H2</text>
<text x="49.5" y="239.6">MountingHole_Pad</text>
<text x="114.3" y="239.6">J2</text>
<text x="49.5" y="244.7">H3</text>
<text x="84.6" y="243.9">C8</text>
<text x="84.6" y="246">22uF</text>
<text x="100.1" y="243.7">C5</text>
<text x="100.1" y="245.7">0.1uF</text>
<text x="114.3" y="242.2">Screw_Terminal_01x02</text>
<text x="49.5" y="247.2">MountingHole_Pad</text>
<text x="49.5" y="252.3">H4</text>
<text x="49.5" y="254.9">MountingHole_Pad</text>
<text x="95.8" y="254.9">GND</text>
<text x="104.6" y="254.9">GND</text>
<text x="39.9" y="262.5">GND</text>
</g>
<g font-size="1.3" fill="#a90000">
<text x="58.4" y="56.9">A4</text>
<text x="272.3" y="59.4">1</text>
<text x="282.5" y="59.4">6</text>
<text x="363.1" y="54.4">1</text>
<text x="363.1" y="56.9">2</text>
<text x="363.1" y="59.4">3</text>
<text x="58.3" y="64.5">B5</text>
<text x="58.4" y="62">A5</text>
<text x="272.3" y="62">2</text>
<text x="272.3" y="64.5">3</text>
<text x="282.5" y="64.5">4</text>
<text x="282.5" y="62">5</text>
<text x="58.4" y="69.6">A7</text>
<text x="181.4" y="69.3" transform="rotate(-90 181.4 69.3)">1</text>
<text x="58.3" y="77.2">B6</text>
<text x="58.3" y="72.1">B7</text>
<text x="58.4" y="74.7">A6</text>
<text x="169.5" y="73.4">8</text>
<text x="192.3" y="77.2">2</text>
<text x="192.3" y="73.4">9</text>
<text x="169.5" y="82.3">4</text>
<text x="169.5" y="78.5">5</text>
<text x="192.3" y="81">3</text>
<text x="58.3" y="87.4">B8</text>
<text x="58.4" y="84.8">A8</text>
<text x="169.5" y="87.4">7</text>
<text x="191.7" y="89.9">10</text>
<text x="39.1" y="94.1" transform="rotate(-90 39.1 94.1)">SH</text>
<text x="46.7" y="94" transform="rotate(-90 46.7 94)">A1</text>
<text x="110.2" y="93.4" transform="rotate(-90 110.2 93.4)">5</text>
<text x="169.5" y="91.2">6</text>
<text x="106" y="96.3">1</text>
<text x="106" y="98.8">3</text>
<text x="113.6" y="98.8">4</text>
<text x="113.6" y="96.3">6</text>
<text x="181.4" y="96.6" transform="rotate(-90 181.4 96.6)">11</text>
<text x="110.2" y="103.6" transform="rotate(-90 110.2 103.6)">2</text>
<text x="62.8" y="169.9">5</text>
<text x="80.6" y="169.9">1</text>
<text x="80.6" y="172.5">6</text>
<text x="62.8" y="175">4</text>
<text x="80.6" y="177.5">3</text>
<text x="72.1" y="182.3" transform="rotate(-90 72.1 182.3)">2</text>
<text x="174.6" y="191.5">1</text>
<text x="181.4" y="188.7" transform="rotate(-90 181.4 188.7)">3</text>
<text x="181.4" y="196.3" transform="rotate(-90 181.4 196.3)">2</text>
<text x="107.9" y="238.5">1</text>
<text x="107.9" y="241">2</text>
</g>
<g font-size="1.3" fill="#0f0f0f">
<text x="261.6" y="59.2">CFG1</text>
<text x="373.4" y="59.2">CFG2/SCL</text>
<text x="373.4" y="54.2">CFG3/SDA</text>
<text x="261.6" y="64.3">CFG3/SDA 3</text>
<text x="261.6" y="61.8">CFG2/SCL 2</text>
<text x="236.2" y="77">CFG2/SCL</text>
<text x="236.2" y="73.2">CFG1</text>
<text x="236.2" y="80.8">CFG3/SDA</text>
<text x="203.2" y="89.7">PG</text>
<text x="308.5" y="129.1">CFG3/SDA</text>
<text x="308.6" y="131.6">CFG2/SCL</text>
<text x="313.4" y="134.2">CFG1</text>
<text x="320" y="162.1">PG</text>
<text x="170.2" y="191.3">PG</text>
</g>
<g font-size="1.3" fill="#0000c2">
<text x="304.7" y="59.3">1</text>
<text x="313.6" y="59.3">X</text>
<text x="322.5" y="59.3">X</text>
<text x="332.8" y="59.3">5V</text>
<text x="304.7" y="61.8">0</text>
<text x="304.7" y="64.4">0</text>
<text x="313.6" y="61.8">0</text>
<text x="313.6" y="64.4">0</text>
<text x="322.5" y="61.8">0</text>
<text x="322.5" y="64.4">1</text>
<text x="332.2" y="64.4">12V</text>
<text x="332.8" y="61.8">9V</text>
<text x="304.7" y="66.9">0</text>
<text x="304.7" y="69.4">0</text>
<text x="313.6" y="66.9">1</text>
<text x="313.6" y="69.4">1</text>
<text x="322.5" y="66.9">1</text>
<text x="322.5" y="69.4">0</text>
<text x="332.2" y="66.9">20V</text>
<text x="332.2" y="69.4">28V</text>
<text x="269.3" y="146.1">28V</text>
<text x="269" y="156.2">20V</text>
<text x="269" y="166.1">12V</text>
<text x="270.1" y="176.5">9V</text>
<text x="270.1" y="186.4">5V</text>
</g>
<g font-size="1.3" fill="#c200c2">
<text x="194.8" y="117.1">DESIGN</text>
<text x="194.8" y="119.1">The</text>
<text x="199.5" y="119.1">unfit</text>
<text x="203.1" y="117.1">NOTE:</text>
<text x="205.3" y="119.1">resistors</text>
<text x="215" y="119.1">on</text>
<text x="218.8" y="119.1">CFG1</text>
<text x="225.1" y="119.1">are</text>
<text x="229.6" y="119.1">for</text>
<text x="233.8" y="119.1">experimenting</text>
<text x="61" y="120.4">DESIGN</text>
<text x="61" y="122.4">Thus,</text>
<text x="67.3" y="122.4">external</text>
<text x="69.3" y="120.4">NOTE:</text>
<text x="76.1" y="120.4">CH224A</text>
<text x="76.5" y="122.4">5.1kR</text>
<text x="83.3" y="122.4">resistors</text>
<text x="84.9" y="120.4">already</text>
<text x="93" y="122.4">are</text>
<text x="93.4" y="120.4">has</text>
<text x="97.5" y="122.4">not</text>
<text x="98.2" y="120.4">the</text>
<text x="102" y="122.4">needed</text>
<text x="102.6" y="120.4">USB</text>
<text x="107.9" y="120.4">sink</text>
<text x="110.2" y="122.4">on</text>
<text x="113.2" y="120.4">detection</text>
<text x="113.9" y="122.4">the</text>
<text x="118.4" y="122.4">CC1</text>
<text x="123.4" y="120.4">circuitry</text>
<text x="123.6" y="122.4">nad</text>
<text x="128.5" y="122.4">CC2</text>
<text x="132.7" y="120.4">internally.</text>
<text x="133.8" y="122.4">lines.</text>
<text x="194.8" y="121.2">single</text>
<text x="195.6" y="126">DESIGN</text>
<text x="202" y="121.2">resistor</text>
<text x="203.9" y="126">NOTE:</text>
<text x="210.7" y="121.2">configuration</text>
<text x="224.7" y="121.2">and</text>
<text x="229.6" y="121.2">ext.</text>
<text x="234.6" y="121.2">pull-up.</text>
<text x="61" y="128.3">To</text>
<text x="61" y="130.3">male</text>
<text x="64.6" y="128.3">request</text>
<text x="67" y="130.3">connector</text>
<text x="73" y="128.3">output</text>
<text x="77.9" y="130.3">and</text>
<text x="80.6" y="128.3">greater</text>
<text x="82.8" y="130.3">connect</text>
<text x="88.8" y="128.3">than</text>
<text x="91.7" y="130.3">a</text>
<text x="94.3" y="130.3">1</text>
<text x="94.5" y="128.3">20V</text>
<text x="97" y="130.3">kΩ</text>
<text x="99.4" y="128.3">or</text>
<text x="101" y="130.3">resistor</text>
<text x="102.9" y="128.3">greater</text>
<text x="109.7" y="130.3">from</text>
<text x="111.1" y="128.3">than</text>
<text x="115.5" y="130.3">CC2</text>
<text x="116.8" y="128.3">60W,</text>
<text x="120.7" y="130.3">to</text>
<text x="122.7" y="128.3">use</text>
<text x="124.1" y="130.3">GND.This</text>
<text x="127.4" y="128.3">a</text>
<text x="130.1" y="128.3">Type-C</text>
<text x="133.8" y="130.3">is</text>
<text x="136.9" y="130.3">a</text>
<text x="139.5" y="130.3">special</text>
<text x="195.6" y="128">Pin</text>
<text x="195.6" y="130.1">pulled-up.</text>
<text x="200.1" y="128">PG</text>
<text x="204.1" y="128">is</text>
<text x="207.2" y="128">Active-Low</text>
<text x="219.3" y="128">by</text>
<text x="222.9" y="128">default.</text>
<text x="231.6" y="128">Thus,</text>
<text x="238" y="128">externally</text>
<text x="61" y="132.4">mode</text>
<text x="67.5" y="132.4">called</text>
<text x="74.8" y="132.4">eMarker</text>
<text x="83.7" y="132.4">simulation.</text>
<text x="194.3" y="177.3">DESIGN</text>
<text x="194.3" y="179.3">Proper</text>
<text x="202" y="179.3">working</text>
<text x="202.6" y="177.3">NOTE:</text>
<text x="210.7" y="179.3">gives</text>
<text x="217" y="179.3">PG=0</text>
<text x="223.8" y="179.3">(Active-Low).</text>
<text x="194.3" y="181.4">If</text>
<text x="194.3" y="183.4">and</text>
<text x="194.3" y="185.4">lights</text>
<text x="197.1" y="181.4">there</text>
<text x="199.2" y="183.4">turns</text>
<text x="201.1" y="185.4">up.</text>
<text x="203.4" y="181.4">is</text>
<text x="205.5" y="183.4">this</text>
<text x="206.5" y="181.4">an</text>
<text x="210.3" y="181.4">error</text>
<text x="210.5" y="183.4">NOT</text>
<text x="215.6" y="183.4">MOSFET</text>
<text x="216.4" y="181.4">PG</text>
<text x="220.4" y="181.4">woudlnt</text>
<text x="224.3" y="183.4">and</text>
<text x="229.2" y="181.4">be</text>
<text x="229.2" y="183.4">the</text>
<text x="232.9" y="181.4">0</text>
<text x="233.7" y="183.4">LED</text>
</g>
<g font-size="1.3" fill="#f00">
<text x="90.9" y="266.2">IMPORTANT!</text>
<text x="90.9" y="268.2">The</text>
<text x="95.6" y="268.2">maximum</text>
<text x="106.1" y="268.2">output</text>
<text x="113.6" y="268.2">current</text>
<text x="121.9" y="268.2">and</text>
<text x="126.8" y="268.2">voltage</text>
<text x="135.2" y="268.2">depend</text>
<text x="90.9" y="270.3">on</text>
<text x="94.7" y="270.3">the</text>
<text x="99.1" y="270.3">power</text>
<text x="106.1" y="270.3">adapter,</text>
<text x="115.4" y="270.3">cable</text>
<text x="122" y="270.3">and</text>
<text x="126.9" y="270.3">the</text>
<text x="131.4" y="270.3">selected</text>
<text x="140.8" y="270.3">voltage.</text>
</g>
<g font-size="1" fill="#a90000">
<text x="340.1" y="124.3" transform="rotate(-90 340.1 124.3)">16</text>
<text x="324" y="131.8">10</text>
<text x="324" y="129.3">11</text>
<text x="324.5" y="134.4">9</text>
<text x="324" y="139.4">13</text>
<text x="324" y="142">14</text>
<text x="324" y="147.1">12</text>
<text x="324" y="144.5">15</text>
<text x="324.5" y="149.6">1</text>
<text x="355" y="145.8">3</text>
<text x="324.5" y="154.7">2</text>
<text x="324.5" y="152.1">5</text>
<text x="324.5" y="157.2">4</text>
<text x="324.5" y="162.3">6</text>
<text x="337.6" y="169.5" transform="rotate(-90 337.6 169.5)">8</text>
<text x="342.6" y="169.5" transform="rotate(-90 342.6 169.5)">7</text>
</g>
<g font-size="1" fill="#006464">
<text x="328.7" y="130.3">A</text>
<text x="341.1" y="129.9" transform="rotate(-90 341.1 129.9)">VDD</text>
<text x="328.7" y="135.4">C</text>
<text x="328.7" y="132.8">B</text>
<text x="328.7" y="140.4">X0</text>
<text x="328.7" y="143">X1</text>
<text x="328.7" y="148.1">X3</text>
<text x="328.7" y="145.5">X2</text>
<text x="350.8" y="146.8">X</text>
<text x="328.7" y="150.6">X4</text>
<text x="328.7" y="155.7">X6</text>
<text x="328.7" y="153.1">X5</text>
<text x="328.7" y="158.2">X7</text>
<text x="328.7" y="163.3">INH</text>
<text x="338.6" y="165.4" transform="rotate(-90 338.6 165.4)">VSS</text>
<text x="343.6" y="165.4" transform="rotate(-90 343.6 165.4)">VEE</text>
</g>
<g font-size=".8" fill="#006464">
<text x="66.6" y="171.2">IN</text>
<text x="77.6" y="178.9">FB</text>
</g>
</svg>
